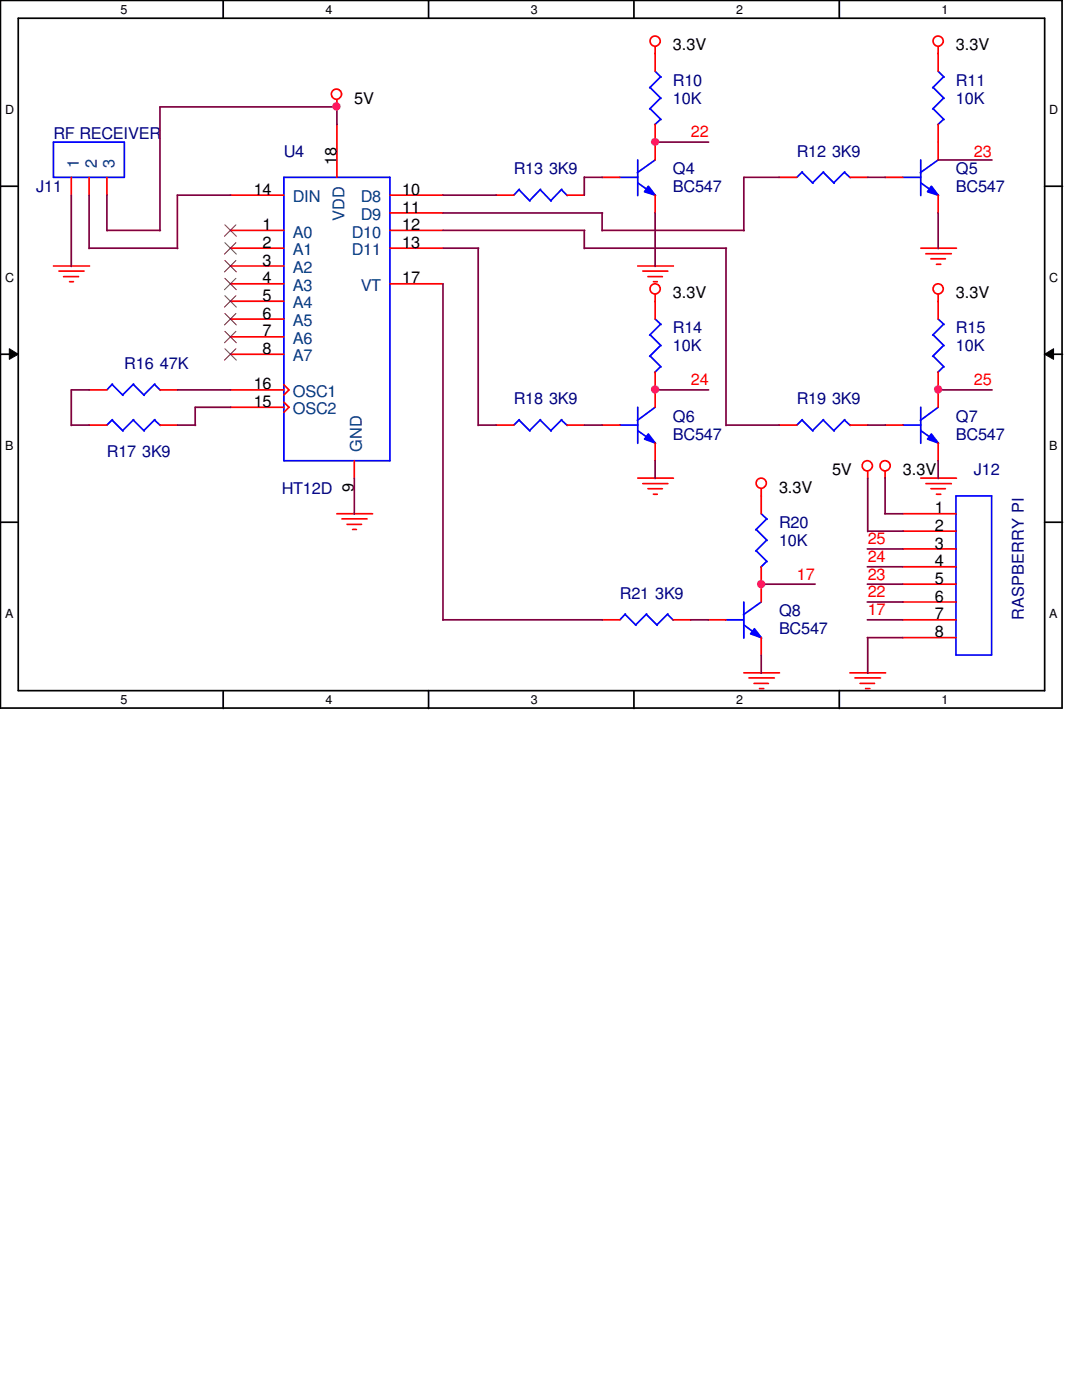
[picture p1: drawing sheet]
<svg xmlns="http://www.w3.org/2000/svg" width="216mm" height="279mm" viewBox="0 0 216 279" stroke-linecap="round" stroke-linejoin="round" font-family="sans-serif">
<path d="M.1 .1h211.8v141.2h-211.8zM3.6 3.6h204.8v134.2h-204.8z" fill="none" stroke="#000" stroke-width=".34"/>
<g fill="#fff">
<path d="M24 .5h1.4v2.8h-1.4z"/>
<path d="M24 138.3h1.4v2.8h-1.4z"/>
</g>
<path d="M44.5 .1v3.5M44.5 137.8v3.6" fill="none" stroke="#000" stroke-width=".34"/>
<g fill="#fff">
<path d="M64.9 .5h1.4v2.8h-1.4z"/>
<path d="M64.9 138.3h1.4v2.8h-1.4z"/>
</g>
<path d="M85.5 .1v3.5M85.5 137.8v3.6" fill="none" stroke="#000" stroke-width=".34"/>
<g fill="#fff">
<path d="M105.9 .5h1.4v2.8h-1.4z"/>
<path d="M105.9 138.3h1.4v2.8h-1.4z"/>
</g>
<path d="M126.5 .1v3.5M126.5 137.8v3.6" fill="none" stroke="#000" stroke-width=".34"/>
<g fill="#fff">
<path d="M146.9 .5h1.4v2.8h-1.4z"/>
<path d="M146.9 138.3h1.4v2.8h-1.4z"/>
</g>
<path d="M167.5 .1v3.5M167.5 137.8v3.6" fill="none" stroke="#000" stroke-width=".34"/>
<g fill="#fff">
<path d="M187.9 .5h1.3v2.8h-1.3z"/>
<path d="M187.9 138.3h1.3v2.8h-1.3z"/>
<path d="M1 20.4h1.8v2.8h-1.8z"/>
<path d="M209.4 20.4h1.8v2.8h-1.8z"/>
<path d="M1 53.9h1.8v2.8h-1.8z"/>
<path d="M209.4 53.9h1.8v2.8h-1.8z"/>
</g>
<path d="M.1 37.2h3.5M208.4 37.2h3.6" fill="none" stroke="#000" stroke-width=".34"/>
<g fill="#fff">
<path d="M1 87.5h1.6v2.8h-1.6z"/>
<path d="M209.4 87.5h1.6v2.8h-1.6z"/>
</g>
<path d="M.1 70.7h3.5M208.4 70.7h3.6" fill="none" stroke="#000" stroke-width=".34"/>
<path d="M1.9 69.6l1.7 1.1-1.7 1zM208.4 70.7l1.8-1.1v2.1z" fill="#000"/>
<path d="M1.9 69.6l1.7 1.1-1.7 1zM208.4 70.7l1.8-1.1v2.1z" fill="none" stroke="#000" stroke-width=".2"/>
<g fill="#fff">
<path d="M1 121h1.6v2.8h-1.6z"/>
<path d="M209.4 121h1.6v2.8h-1.6z"/>
</g>
<path d="M.1 104.2h3.5M208.4 104.2h3.6" fill="none" stroke="#000" stroke-width=".34"/>
<g fill="none" stroke="#f00" stroke-width=".34">
<path d="M67.2 19.9v1.5M130.7 9.3v1.5M187.2 9.3v1.5M10.7 53.1h7.2M11.8 54.1h5M12.7 55.2h3M13.9 56.2h.7M127.3 53.1h7.1M128.3 54.1h5M129.3 55.2h2.9M130.4 56.2h.7M130.7 58.8v1.4"/>
<path d="M183.7 49.5h7.1M184.7 50.6h5.1M185.8 51.6h2.8M186.9 52.7h.8M187.2 58.8v1.4M127.3 95.4h7.1M128.3 96.5h5M129.3 97.5h2.9M130.4 98.6h.7M151.9 97.5v1.6M173.1 94.1v1.4M176.6 94.1v1.4"/>
<path d="M183.7 95.4h7.1M184.7 96.5h5.1M185.8 97.5h2.8M186.9 98.6h.8M67.2 102.5h7.1M68.2 103.5h5M69.3 104.6h2.8M70.4 105.7h.7M148.4 134.3h7.1M149.4 135.3h5.1M150.5 136.4h2.8M151.6 137.4h.8"/>
<path d="M169.6 134.3h7.1M170.6 135.3h5.1M171.6 136.4h2.9M172.7 137.4h.9"/>
<circle cx="67.1" cy="18.8" r="1.02"/>
<circle cx="130.7" cy="8.2" r="1.02"/>
<circle cx="187.2" cy="8.2" r="1.02"/>
<circle cx="130.7" cy="57.7" r="1.02"/>
<circle cx="187.2" cy="57.7" r="1.02"/>
<circle cx="151.9" cy="96.4" r="1.02"/>
<circle cx="173.1" cy="93" r="1.02"/>
<circle cx="176.6" cy="93" r="1.02"/>
</g>
<path d="M123.6 84.8h3.7M127.3 85.9l3.5 2.6M127.3 81.3v7.2M130.7 81.3l-3.5 2.6" fill="none" stroke="#00f" stroke-width=".34"/>
<path d="M129.4 86.6l1.3 1.8-2.1-.8z" fill="#00f"/>
<g fill="none" stroke="#00f" stroke-width=".34">
<path d="M160 34.4l2.2 2.2M160.1 34.3l-1.1 1.1M164.3 34.4l2.2 2.2M164.3 34.3l-2.2 2.2M168.5 34.4l1.2 1.1M168.6 34.3l-2.2 2.2M129.4 86.6l1.3 1.8-2.1-.8zM180.1 84.8h3.6M183.7 85.9l3.6 2.6M183.7 81.3v7.2M187.2 81.3l-3.6 2.6M124.7 122.6l2.2 2.2"/>
<path d="M124.8 122.5l-1.1 1.2M128.9 122.6l2.2 2.2M129 122.5l-2.2 2.2M133.2 122.6l1.2 1.2M133.3 122.5l-2.2 2.2"/>
</g>
<path d="M155.4 35.4h3.6M169.6 35.4h3.5M130.7 77.8v3.5M120.1 84.8h3.6M130.7 88.4v3.5M120.1 123.7h3.6M134.3 123.7h3.5" fill="none" stroke="#f00" stroke-width=".34"/>
<path d="M185.8 86.6l1.4 1.8-2.1-.8z" fill="#00f"/>
<g fill="none" stroke="#00f" stroke-width=".34">
<path d="M10.7 28.4h14.1v7h-14.1zM56.6 35.4h21.2v56.5h-21.2zM123.6 35.4h3.7M127.3 36.5l3.5 2.5M127.3 31.9v7.1M130.7 31.9l-3.5 2.6M186.2 66.8l2.2 2.2M186.2 71l2.2 2.2M187.2 63.7l1.2 1.1M188.3 64.7l-2.2 2.2M188.3 68.9l-2.2 2.2M188.3 73.2l-1.2 1.1"/>
<path d="M22.4 83.8l2.2 2.2M22.4 83.7l-1.1 1.1M26.6 83.8l2.2 2.2M26.7 83.7l-2.2 2.2M30.8 83.8l1.2 1.1M30.9 83.7l-2.2 2.2M103.5 83.8l2.2 2.2M103.6 83.7l-1.1 1.1M107.8 83.8l2.2 2.2M107.9 83.7l-2.2 2.2M112 83.8l1.2 1.1M112.1 83.7l-2.2 2.2"/>
<path d="M160 83.8l2.2 2.2M160.1 83.7l-1.1 1.1M164.3 83.8l2.2 2.2M164.3 83.7l-2.2 2.2M168.5 83.8l1.2 1.1M168.6 83.7l-2.2 2.2M185.8 86.6l1.4 1.8-2.1-.8z"/>
</g>
<g fill="none" stroke="#f00" stroke-width=".34">
<path d="M14.2 35.4v3.5M17.8 35.4v3.5M21.3 35.4v3.5M46 38.9h10.6M67.2 24.8v10.6M77.8 38.9h10.6M46 56.6h10.6M46 46h10.6M46 49.5h10.6M46 53.1h10.6M77.8 56.6h10.6M77.8 46h10.6"/>
<path d="M77.8 49.5h10.6M77.8 42.5h10.6M46 60.1h10.6M46 63.7h10.6M46 67.2h10.6M46 70.7h10.6M46 77.8h10.6M56.6 76.8l1.1 1-1.1 1M187.2 60.1v3.6M187.2 74.3v7M17.8 84.8h3.5M31.9 84.8h3.5"/>
<path d="M46 81.3h10.6M56.6 80.3l1.1 1-1.1 1M70.7 91.9v3.5M99 84.8h3.5M113.1 84.8h3.5M155.4 84.8h3.6M169.6 84.8h3.5M176.6 84.8h3.6M187.2 88.4v3.5"/>
</g>
<g fill="none" stroke="#804000" stroke-width=".2">
<path d="M44.9 44.9l2.3 2.3M44.9 48.4l2.3 2.3M44.9 52l2.3 2.3M44.9 55.5l2.3 2.3M44.9 59l2.3 2.3M47.1 44.9l-2.3 2.3M47.1 48.4l-2.3 2.3M47.1 52l-2.3 2.3M47.1 55.5l-2.3 2.3M47.1 59l-2.3 2.3M44.9 62.6l2.3 2.3M44.9 66.1l2.3 2.3"/>
<path d="M44.9 69.6l2.3 2.3M47.1 62.6l-2.3 2.3M47.1 66.1l-2.3 2.3M47.1 69.6l-2.3 2.3"/>
</g>
<path d="M129.4 37.2l1.3 1.7-2.1-.6z" fill="#00f"/>
<g fill="none" stroke="#00f" stroke-width=".34">
<path d="M129.7 17.4l2.2 2.2M130.7 14.2l1.2 1.2M131.8 15.3l-2.2 2.2M131.8 19.6l-2.2 2.2M186.2 17.4l2.2 2.2M187.2 14.2l1.2 1.2M188.3 15.3l-2.2 2.2M188.3 19.6l-2.2 2.2M129.4 37.2l1.3 1.7-2.1-.6zM129.7 21.7l2.2 2.2M131.8 23.8l-1.2 1.1M180.1 35.4h3.6"/>
<path d="M183.7 36.5l3.6 2.5M183.7 31.9v7.1M186.2 21.7l2.2 2.2M187.2 31.9l-3.6 2.6M188.3 23.8l-1.2 1.1M22.4 76.7l2.2 2.2M22.4 76.6l-1.1 1.2M26.6 76.7l2.2 2.2M26.7 76.6l-2.2 2.2M30.8 76.7l1.2 1.2M30.9 76.6l-2.2 2.2M129.7 66.8l2.2 2.2"/>
<path d="M129.7 71l2.2 2.2M130.7 63.7l1.2 1.1M131.8 64.7l-2.2 2.2M131.8 68.9l-2.2 2.2M131.8 73.2l-1.2 1.1M150.9 105.7l2.2 2.2M150.9 109.9l2.2 2.2M151.9 102.5l1.2 1.1M153 103.5l-2.2 2.2M153 107.8l-2.2 2.2M153 112l-1.2 1.2"/>
</g>
<path d="M130.7 10.7v3.5M187.2 10.7v3.5M120.1 35.4h3.6M130.7 24.8v7.1M130.7 38.9v3.6M187.2 24.8v3.6M17.8 77.8h3.5M31.9 77.8h3.5M130.7 60.1v3.6M130.7 74.3v3.5M151.9 99v3.5M151.9 113.1v3.5" fill="none" stroke="#f00" stroke-width=".34"/>
<path d="M185.8 37.2l1.4 1.7-2.1-.6z" fill="#00f"/>
<path d="M103.5 37.8l2.2 2.3M103.6 37.8l-1.1 1.1M107.8 37.8l2.2 2.3M107.9 37.8l-2.2 2.2M112 37.8l1.2 1.2M112.1 37.8l-2.2 2.2M185.8 37.2l1.4 1.7-2.1-.6zM190.8 99h7.1v31.7h-7.1zM144.8 123.7h3.6M148.4 124.7l3.6 2.6M148.4 120.1v7.2M151.9 120.1l-3.6 2.6" fill="none" stroke="#00f" stroke-width=".34"/>
<g fill="none" stroke="#f00" stroke-width=".34">
<path d="M99 38.9h3.5M113.1 38.9h3.5M176.6 35.4h3.6M187.2 28.4v3.5M187.2 38.9v3.6M180.2 102.5h10.6M180.2 106h10.6M180.2 109.6h10.6M180.2 113.1h10.6M180.2 116.6h10.6M180.2 120.1h10.6M180.2 123.7h10.6"/>
<path d="M180.2 127.3h10.6"/>
</g>
<path d="M150.5 125.5l1.4 1.8-2.1-.8z" fill="#00f"/>
<path d="M150.5 125.5l1.4 1.8-2.1-.8z" fill="none" stroke="#00f" stroke-width=".34"/>
<path d="M151.9 116.6v3.5M141.3 123.7h3.6M151.9 127.3v3.4" fill="none" stroke="#f00" stroke-width=".34"/>
<g fill="none" stroke="#800040" stroke-width=".34">
<path d="M14.2 38.9v14.3M17.8 38.9v10.7M21.3 38.9v7.2M46.1 38.9h-10.7v10.7M67.2 21.3v3.6M67.3 21.3h-35.4v24.8M88.4 38.9h10.7M116.6 35.4h3.6M116.6 35.3v3.6M130.7 28.4h10.7M155.5 35.4h-7.1v10.7M173.1 35.4h3.6"/>
<path d="M187.2 31.9h10.8M17.8 49.5h17.7M21.3 46h10.7M88.4 46h28.3M88.4 49.5h7.1M88.4 42.5h31.8M88.4 56.6v67.2M95.4 49.5v35.4M116.6 49.5h28.3M116.6 46v3.6M120.1 46h28.4M120.1 42.5v3.6"/>
<path d="M130.7 42.5v10.7M144.9 49.5v35.4M187.2 42.5v7.1M17.9 77.8h-3.7v7.1M35.4 77.8h10.7M130.7 77.8h10.7M187.2 77.8h10.8M14.2 84.8h3.7M35.4 84.8h3.6M46.1 81.3h-7.2v3.6M70.7 95.4v7.2M95.4 84.8h3.7"/>
<path d="M116.6 84.8h3.6M130.7 91.9v3.6M144.9 84.8h10.6M173.1 84.8h3.6M173.1 95.4v10.7M176.6 95.3v7.2M187.2 91.9v3.6M151.9 116.6h10.7M173.1 116.6h7.1M173.1 109.6h7.1M173.1 113.1h7.1M173.1 106h7.2"/>
<path d="M176.5 102.5h3.7M88.4 123.7h31.8M137.8 123.7h3.6M151.9 130.7v3.7M173.1 123.7h7.1M173.1 127.3h7.1M173.1 120.1h7.1M173.1 127.3v7.1"/>
</g>
<circle cx="67.1" cy="21.2" r=".68" fill="#f0f"/>
<circle cx="67.1" cy="21.2" r=".68" fill="none" stroke="#f0f" stroke-width=".34"/>
<circle cx="130.7" cy="28.3" r=".66" fill="#f0f"/>
<circle cx="130.7" cy="28.3" r=".66" fill="none" stroke="#f0f" stroke-width=".34"/>
<circle cx="130.7" cy="77.7" r=".68" fill="#f0f"/>
<circle cx="130.7" cy="77.7" r=".68" fill="none" stroke="#f0f" stroke-width=".34"/>
<circle cx="187.2" cy="77.7" r=".68" fill="#f0f"/>
<circle cx="187.2" cy="77.7" r=".68" fill="none" stroke="#f0f" stroke-width=".34"/>
<circle cx="151.9" cy="116.6" r=".68" fill="#f0f"/>
<circle cx="151.9" cy="116.6" r=".68" fill="none" stroke="#f0f" stroke-width=".34"/>
<g font-size="3.2">
<text x="134.3" y="10.1">3.3V</text>
<text x="190.8" y="10.1">3.3V</text>
<text x="70.7" y="20.7">5V</text>
<text x="67.1" y="32.9" transform="rotate(-90 67.1 32.9)">18</text>
<text x="50.6" y="38.9">14</text>
<text x="80.3" y="38.9">10</text>
<text x="52.4" y="45.9">1</text>
<text x="80.3" y="42.4">11</text>
<text x="80.3" y="45.9">12</text>
<text x="52.4" y="49.4">2</text>
<text x="52.4" y="53">3</text>
<text x="80.3" y="49.4">13</text>
<text x="52.4" y="56.6">4</text>
<text x="80.3" y="56.6">17</text>
<text x="134.3" y="59.5">3.3V</text>
<text x="190.8" y="59.5">3.3V</text>
<text x="52.4" y="60">5</text>
<text x="52.4" y="63.6">6</text>
<text x="52.4" y="67.1">7</text>
<text x="52.4" y="70.6">8</text>
<text x="50.6" y="77.7">16</text>
<text x="50.6" y="81.2">15</text>
<text x="166" y="94.8">5V</text>
<text x="180.2" y="94.8">3.3V</text>
<text x="70.6" y="98.1" transform="rotate(-90 70.6 98.1)">9</text>
<text x="155.4" y="98.3">3.3V</text>
<text x="186.5" y="102.4">1</text>
<text x="186.5" y="105.9">2</text>
<text x="186.5" y="109.5">3</text>
<text x="186.5" y="113">4</text>
<text x="186.5" y="116.5">5</text>
<text x="186.5" y="120.1">6</text>
<text x="186.5" y="123.6">7</text>
<text x="186.5" y="127.2">8</text>
</g>
<g font-size="3.2" fill="#000080">
<text x="134.3" y="17.1">R10</text>
<text x="190.8" y="17.1">R11</text>
<text x="134.3" y="20.7">10K</text>
<text x="190.8" y="20.7">10K</text>
<text x="10.7" y="27.7">RF RECEIVER</text>
<text x="56.6" y="31.2">U4</text>
<text x="102.5" y="34.8">R13 3K9</text>
<text x="134.3" y="34.8">Q4</text>
<text x="159" y="31.2">R12 3K9</text>
<text x="190.8" y="34.8">Q5</text>
<text x="7.2" y="38.3">J11</text>
<text x="134.3" y="38.3">BC547</text>
<text x="190.8" y="38.3">BC547</text>
<text x="134.3" y="66.5">R14</text>
<text x="134.3" y="70.1">10K</text>
<text x="190.8" y="66.5">R15</text>
<text x="190.8" y="70.1">10K</text>
<text x="24.8" y="73.6">R16 47K</text>
<text x="102.5" y="80.7">R18 3K9</text>
<text x="159" y="80.7">R19 3K9</text>
<text x="134.3" y="84.2">Q6</text>
<text x="134.3" y="87.7">BC547</text>
<text x="190.8" y="84.2">Q7</text>
<text x="190.8" y="87.7">BC547</text>
<text x="21.3" y="91.3">R17 3K9</text>
<text x="194.3" y="94.8">J12</text>
<text x="56.2" y="98.6">HT12D</text>
<text x="155.4" y="105.4">R20</text>
<text x="155.4" y="108.9">10K</text>
<text x="123.7" y="119.5">R21 3K9</text>
<text x="155.4" y="123">Q8</text>
<text x="204.3" y="123.7" transform="rotate(-90 204.3 123.7)">RASPBERRY PI</text>
<text x="155.4" y="126.6">BC547</text>
</g>
<g font-size="3.2" fill="#f00">
<text x="137.8" y="27.3">22</text>
<text x="194.3" y="31.2">23</text>
<text x="137.8" y="76.8">24</text>
<text x="194.3" y="76.8">25</text>
<text x="173.1" y="108.5">25</text>
<text x="173.1" y="112.1">24</text>
<text x="159" y="115.7">17</text>
<text x="173.1" y="115.7">23</text>
<text x="173.1" y="119.1">22</text>
<text x="173.1" y="122.7">17</text>
</g>
<g font-size="3.2" fill="#004080">
<text x="15.7" y="33.6" transform="rotate(-90 15.7 33.6)">1</text>
<text x="19.3" y="33.6" transform="rotate(-90 19.3 33.6)">2</text>
<text x="22.9" y="33.6" transform="rotate(-90 22.9 33.6)">3</text>
<text x="58.4" y="40.4">DIN</text>
<text x="72" y="40.4">D8</text>
<text x="58.4" y="47.4">A0</text>
<text x="68.7" y="44.1" transform="rotate(-90 68.7 44.1)">VDD</text>
<text x="70.2" y="47.4">D10</text>
<text x="72" y="43.9">D9</text>
<text x="58.4" y="51">A1</text>
<text x="70.2" y="51">D11</text>
<text x="58.4" y="54.5">A2</text>
<text x="58.4" y="58.1">A3</text>
<text x="72" y="58.1">VT</text>
<text x="58.4" y="61.6">A4</text>
<text x="58.4" y="65.1">A5</text>
<text x="58.4" y="68.7">A6</text>
<text x="58.4" y="72.1">A7</text>
<text x="58.4" y="79.2">OSC1</text>
<text x="58.4" y="82.7">OSC2</text>
<text x="72.2" y="90.2" transform="rotate(-90 72.2 90.2)">GND</text>
</g>
<g font-size="2.5">
<text x="24" y="2.8">5</text>
<text x="64.9" y="2.8">4</text>
<text x="105.9" y="2.8">3</text>
<text x="146.9" y="2.8">2</text>
<text x="187.9" y="2.8">1</text>
<text x="1" y="22.7">D</text>
<text x="209.4" y="22.7">D</text>
<text x="1" y="56.2">C</text>
<text x="209.4" y="56.2">C</text>
<text x="1" y="89.7">B</text>
<text x="209.4" y="89.7">B</text>
<text x="1" y="123.3">A</text>
<text x="209.4" y="123.3">A</text>
<text x="24" y="140.5">5</text>
<text x="64.9" y="140.5">4</text>
<text x="105.9" y="140.5">3</text>
<text x="146.9" y="140.5">2</text>
<text x="187.9" y="140.5">1</text>
</g>
</svg>
